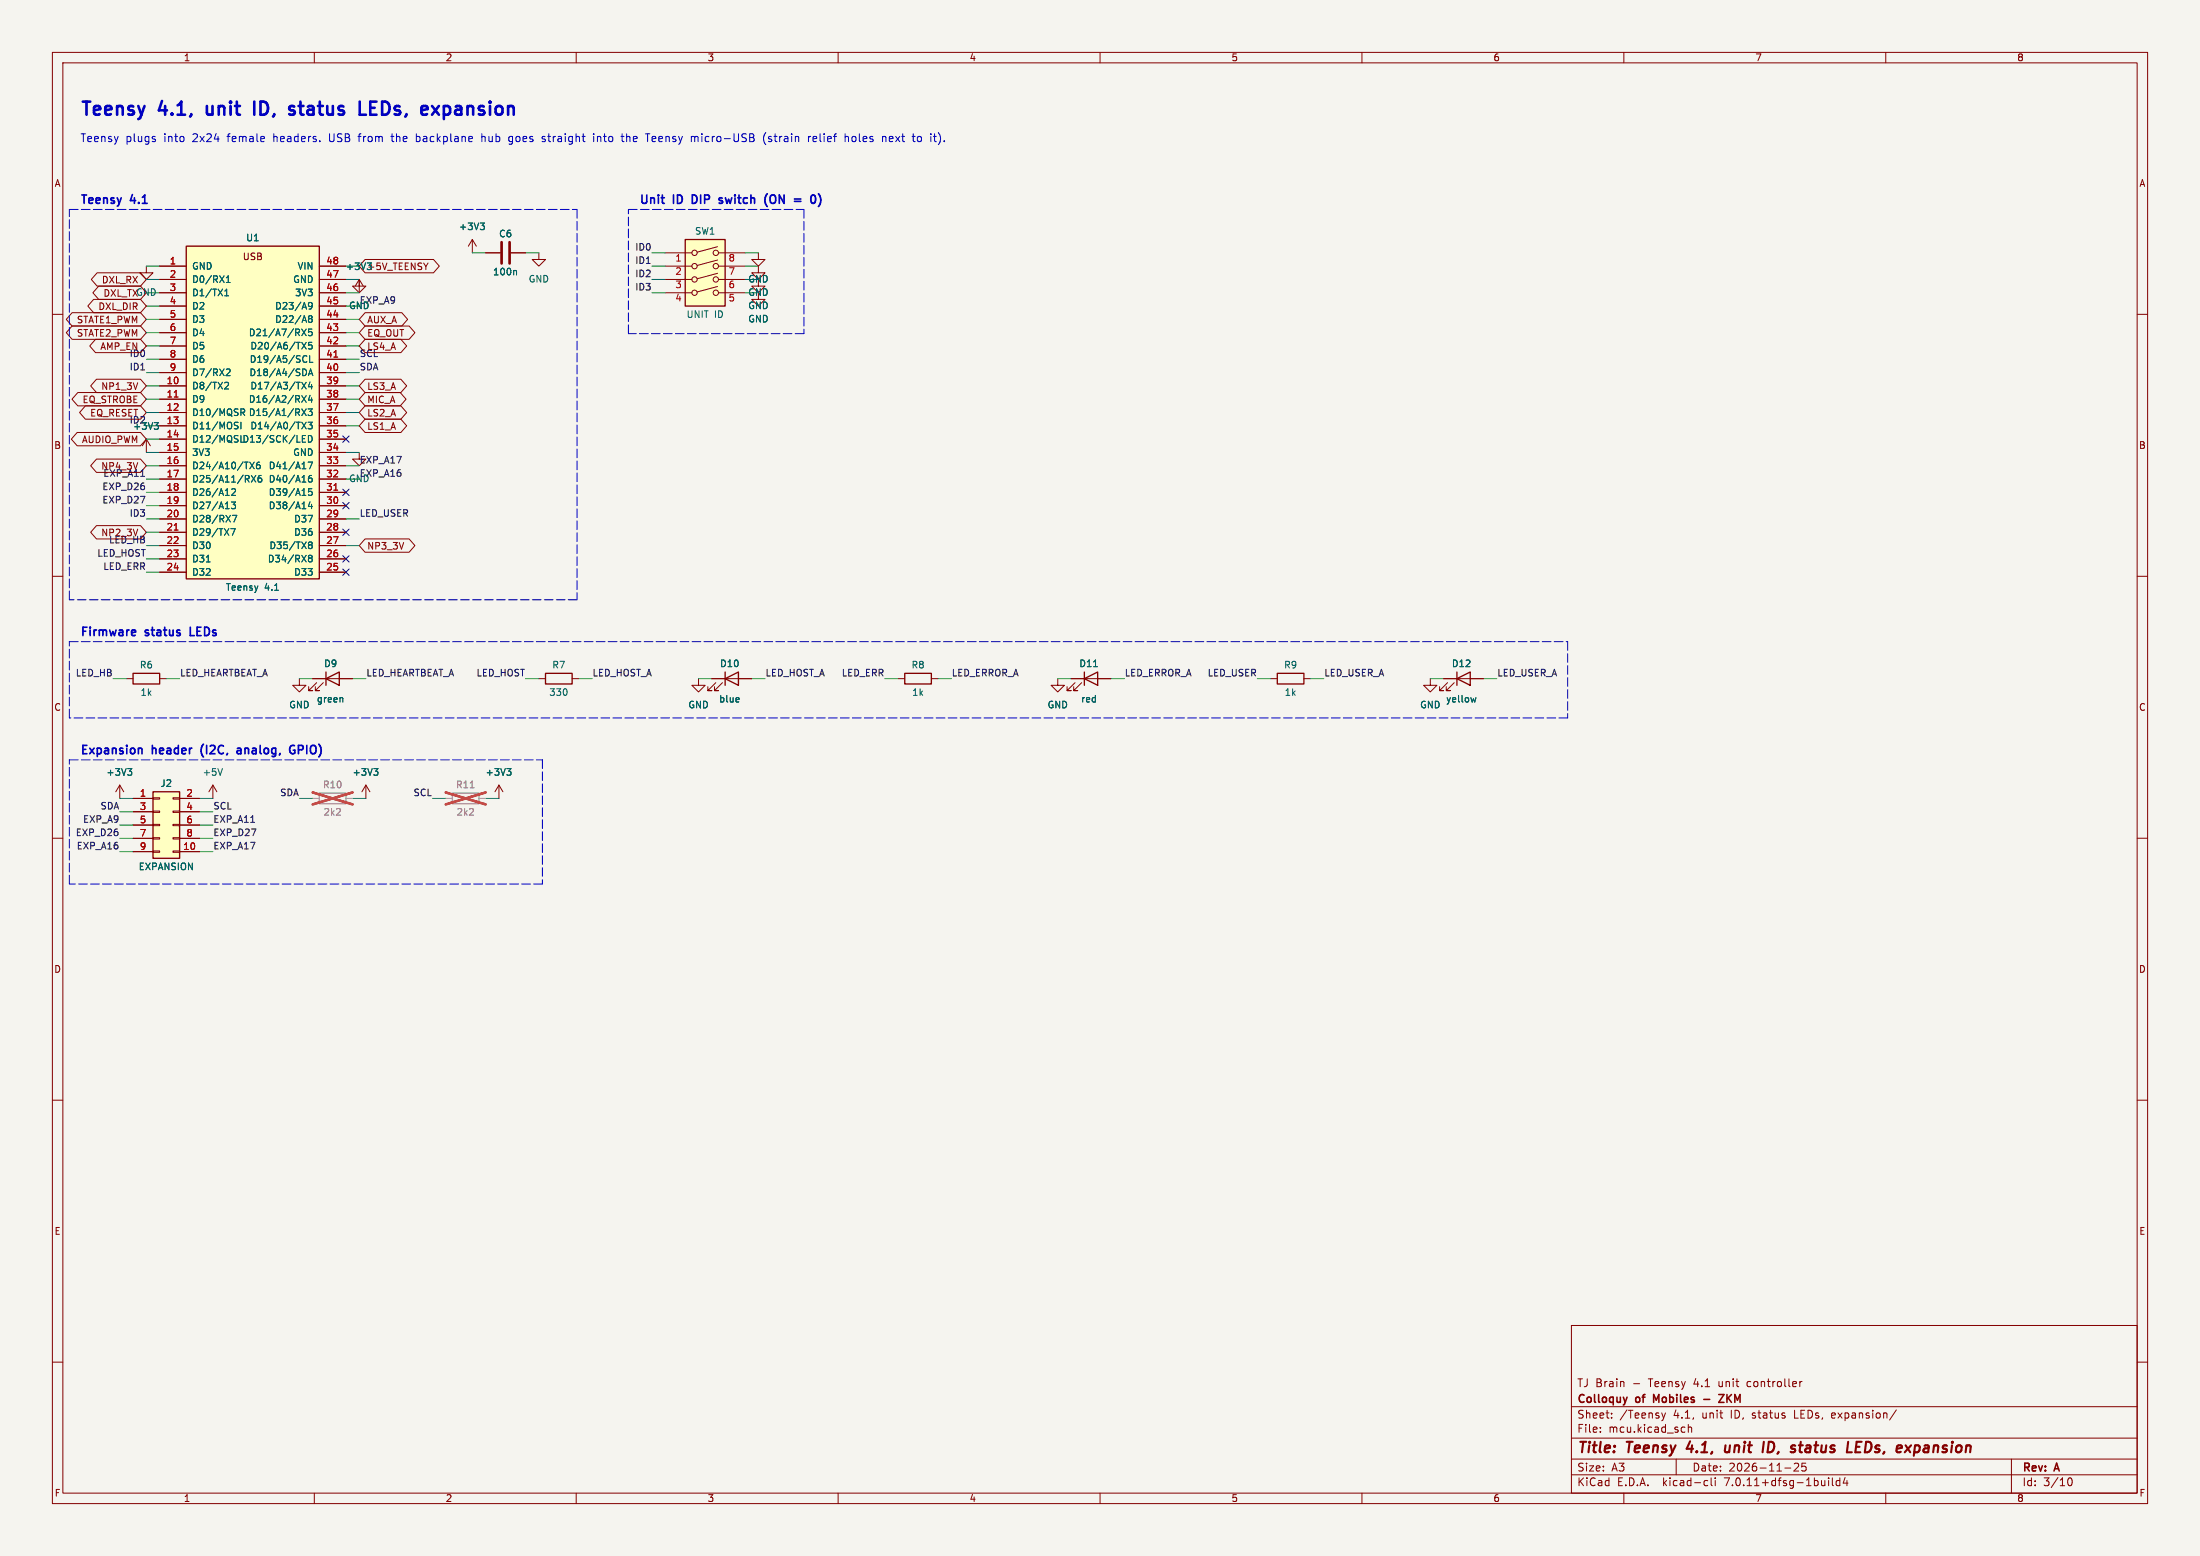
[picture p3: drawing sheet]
<svg xmlns="http://www.w3.org/2000/svg" width="420mm" height="297mm" viewBox="0 0 420 297" stroke-linecap="round" stroke-linejoin="round" font-family="sans-serif">
<path d="M0 0h420v297h-420z" fill="#f5f4ef" stroke="#f5f4ef" stroke-width=".19"/>
<g fill="none" stroke="#840000" stroke-width=".19">
<path d="M10 10h400v277h-400zM12 12h396v273h-396zM60 10v2M110 10v2M160 10v2M210 10v2M260 10v2M310 10v2M360 10v2M10 60h2M13.8 59.7h13l1.1 1.3-1.1 1.2h-13l-1.1-1.2zM17.9 57.1h8.9l1.1 1.3-1.1 1.3h-8.9l-1.1-1.3z"/>
<path d="M18.5 52.1h8.3l1.1 1.2-1.1 1.3h-8.3l-1.1-1.3zM18.8 54.6h8l1.1 1.3-1.1 1.3h-8l-1.1-1.3zM27.9 50.8v1.3h1.3l-1.3 1.2-1.2-1.2h1.2M30.5 50.8h5.1M30.5 53.3h5.1M30.5 55.9h5.1M30.5 58.4h5.1M61 50.8h5M61 53.3h5M61 55.9h5M61 58.4h5M68.6 53.3v1.3h1.2l-1.2 1.3-1.3-1.3h1.3"/>
<path d="M68.6 53.3l-.8 1.3M68.6 53.3v2.6M68.6 53.3l.7 1.3M69.7 59.7h7l1.1 1.3-1.1 1.2h-7l-1.1-1.2zM69.7 49.5h13.1l1.1 1.3-1.1 1.3h-13.1l-1.1-1.3zM90.2 45.7l-.8 1.3M90.2 45.7v2.6M90.2 45.7l.7 1.3M92.7 48.3h2.8M97.5 48.3h2.8M102.9 48.3v1.2h1.2l-1.2 1.3-1.3-1.3h1.3M127 48.3h5.1"/>
<path d="M127 50.8h5.1M127 53.3h5.1M127 55.9h5.1M137 54.7l-3.9 1M137 52.2l-3.9 1M137 49.6l-3.9 1.1M137 47.1l-3.9 1M137.2 48.3h5M137.2 50.8h5M137.2 53.3h5M137.2 55.9h5M144.8 50.8v1.3h1.2l-1.2 1.2-1.3-1.2h1.3"/>
<path d="M144.8 55.9v1.3h1.2l-1.2 1.2-1.3-1.2h1.3M144.8 48.3v1.2h1.2l-1.2 1.3-1.3-1.3h1.3M144.8 53.3v1.3h1.2l-1.2 1.3-1.3-1.3h1.3M408 60h2M13.8 62.2h13l1.1 1.3-1.1 1.3h-13l-1.1-1.3zM14.9 74.9h11.9l1.1 1.3-1.1 1.3h-11.9l-1.2-1.3zM16.3 77.5h10.5l1.1 1.2-1.1 1.3h-10.5l-1.1-1.3zM18.2 64.8h8.6l1.1 1.2-1.1 1.3h-8.6l-1.1-1.3zM18.4 72.4h8.4l1.1 1.3-1.1 1.2h-8.4l-1.1-1.2zM30.5 73.7h5.1M30.5 76.2h5.1M30.5 78.7h5.1"/>
<path d="M30.5 71.1h5.1M30.5 68.6h5.1M30.5 66h5.1M30.5 63.5h5.1M30.5 61h5.1M61 73.7h5M61 76.2h5M61 78.7h5M61 71.1h5M61 68.6h5M61 66h5M61 63.5h5"/>
<path d="M61 61h5M69.7 74.9h6.7l1.1 1.3-1.1 1.3h-6.7l-1.1-1.3zM69.7 72.4h6.8l1.1 1.3-1.1 1.2h-6.8l-1.1-1.2zM69.7 77.5h6.8l1.1 1.2-1.1 1.3h-6.8l-1.1-1.3zM69.7 64.8h6.8l1.1 1.2-1.1 1.3h-6.8l-1.1-1.3zM69.7 62.2h8.4l1.1 1.3-1.1 1.3h-8.4l-1.1-1.3zM14.7 82.5h12.1l1.1 1.3-1.1 1.3h-12.1l-1.1-1.3zM18.4 87.6h8.4l1.1 1.3-1.1 1.3h-8.4l-1.1-1.3zM27.9 83.8l-.7 1.3M27.9 83.8v2.6M27.9 83.8l.8 1.3M30.5 81.3h5.1"/>
<path d="M30.5 83.8h5.1M30.5 86.4h5.1M30.5 88.9h5.1M30.5 91.4h5.1M30.5 94h5.1M30.5 96.5h5.1M30.5 99.1h5.1M61 81.3h5M61 83.8h5M61 86.4h5M61 88.9h5M61 91.4h5"/>
<path d="M61 94h5M61 96.5h5M61 99.1h5M68.6 86.4v1.2h1.2l-1.2 1.3-1.3-1.3h1.3M69.7 80h6.8l1.1 1.3-1.1 1.3h-6.8l-1.1-1.3zM10 110h2M18.4 100.3h8.4l1.1 1.3-1.1 1.3h-8.4l-1.1-1.3zM30.5 101.6h5.1M30.5 104.1h5.1M30.5 106.7h5.1M30.5 109.2h5.1M61 101.6h5"/>
<path d="M61 104.1h5M61 106.7h5M61 109.2h5M69.7 102.9h8.4l1.1 1.2-1.1 1.3h-8.4l-1.1-1.3zM408 110h2M24.1 129.5h1.3M30.5 129.5h1.2M57.1 129.5v1.3h1.3l-1.3 1.3-1.2-1.3h1.2M59.7 129.5h7.6M60.5 130.3l-1.6 1.5h.8h-.8v-.7M61.7 130.3l-1.5 1.5h.8h-.8v-.7M102.9 129.5h1.2"/>
<path d="M109.2 129.5h1.3M133.3 129.5v1.3h1.3l-1.3 1.3-1.2-1.3h1.2M135.9 129.5h7.6M136.7 130.3l-1.6 1.5h.8h-.8v-.7M137.9 130.3l-1.5 1.5h.8h-.8v-.7M171.4 129.5h1.3M177.8 129.5h1.3M201.9 129.5v1.3h1.3l-1.3 1.3-1.2-1.3h1.2M204.5 129.5h7.6M205.2 130.3l-1.5 1.5h.8h-.8v-.7M206.5 130.3l-1.5 1.5h.7h-.7v-.7M242.6 129.5h1.2"/>
<path d="M248.9 129.5h1.3M273 129.5v1.3h1.3l-1.3 1.3-1.2-1.3h1.2M275.6 129.5h7.6M276.4 130.3l-1.6 1.5h.8h-.8v-.7M277.6 130.3l-1.5 1.5h.8h-.8v-.7M10 160h2M22.9 149.9l-.8 1.2M22.9 149.9v2.5M22.9 149.9l.7 1.2M25.4 152.4h3.8M25.4 154.9h3.8M25.4 157.5h3.8"/>
<path d="M29.2 159.9h1.3v.2h-1.3zM29.2 157.4h1.3v.2h-1.3zM29.2 154.8h1.3v.3h-1.3zM29.2 152.3h1.3v.2h-1.3zM33 159.9h1.3v.2h-1.3zM33 157.4h1.3v.2h-1.3zM33 154.8h1.3v.3h-1.3zM33 152.3h1.3v.2h-1.3zM34.3 152.4h3.8M34.3 154.9h3.8M34.3 157.5h3.8M40.6 149.9l-.7 1.2"/>
<path d="M40.6 149.9v2.5M40.6 149.9l.8 1.2M69.8 149.9l-.7 1.2M69.8 149.9v2.5M69.8 149.9l.8 1.2M95.2 149.9l-.7 1.2M95.2 149.9v2.5M95.2 149.9l.8 1.2M408 160h2M25.4 162.6h3.8M25.4 160h3.8M29.2 162.4h1.3v.3h-1.3z"/>
<path d="M33 162.4h1.3v.3h-1.3zM34.3 162.6h3.8M34.3 160h3.8M10 210h2M408 210h2M10 260h2M300 253h108v32h-108zM408 260h2M300 278.5h108M300 274.5h108M300 268.5h108M305.5 273.2v.2"/>
<path d="M305.5 272.5v.1M307.7 270.5v.2M307.7 269.8v.1M317.2 269.7l.4 1M317.6 270.7l-.4 .5M317.9 269.7l-.3 1M320 278.5v3M321.2 272.4l.5 .1M321.7 273.3l-.5 .1M322.3 272.5l.2-.1 .4 .1v.9M322.3 271.9v1.5M342.7 279.3l-.2 .1"/>
<path d="M343.1 279.3l.3 .3-.1 .3-.9 .9h1M343.6 263.7v1M344 263.7l-.3 .1-.1 .2M344.7 279.3h-.7l-.1 .7 .3-.1h.5l.1 .2-.1 .5-.2 .2-.6-.2M349.7 269.8v.8M350.4 270l-.7 .2M362 269.1l-1.3 1.9M384 278.5v6.5M60 285v2M110 285v2M160 285v2M210 285v2"/>
<path d="M260 285v2M300 281.5h108M310 285v2M325.6 282.6l.4 .1M326 283.5l-.4 .1M326.7 282.1v1.3l.2 .2M327.4 282.1v.1M327.4 282.6v1M340.7 280.2h1.2M349.1 282.1v.1M349.1 282.6v1M349.8 282.1v1.3l.2 .2"/>
<path d="M351.2 282.7l-.4-.1-.3 .3 .2 .6h.5M351.2 282.1v1.5M352.2 282l-.3 1.1h.9M352.6 282.6v1M360 285v2M394.7 282.7l.2-.5 .2-.1a.8 .8 0 0 1 .5 .7 .8 .8 0 0 1-.5 .8l-.2-.2-.2-.4"/>
<circle cx="132.6" cy="55.9" r=".51"/>
<circle cx="132.6" cy="53.3" r=".51"/>
<circle cx="132.6" cy="50.8" r=".51"/>
<circle cx="132.6" cy="48.3" r=".51"/>
<circle cx="136.7" cy="55.9" r=".51"/>
<circle cx="136.7" cy="53.3" r=".51"/>
<circle cx="136.7" cy="50.8" r=".51"/>
<circle cx="136.7" cy="48.3" r=".51"/>
</g>
<path d="M322.6 275.1l-.6 1.4h1.2M329.4 275.9l-.1 1.2a.57 .57 0 0 0 .8-.1M330.3 275.9l-.2 1.3M338.2 275.2h-.5l-.3 2 .8-.1M343.4 275.9h.8M343.8 275.2l-.2 1.7v.2l.4 .1M354.3 276.2h.7M355.4 275.2h-1l-.2 2h.9M365.4 277.1h.8M365.6 276h.7M365.6 275.9l-.3 2" fill="none" stroke="#840000" stroke-width=".4"/>
<path d="M316.2 267.3l-.5-1.1v1.5M325.3 267.1h1.1M328.1 266.2h1l-1 1.5h1" fill="none" stroke="#840000" stroke-width=".3"/>
<g fill="none" stroke="#840000" stroke-width=".25">
<path d="M35.6 47h25.4v63.5h-25.4zM130.8 45.7h7.6v12.7h-7.6zM25.4 128.5h5.1v2.1h-5.1zM62.2 129.5l2.6-1.2v2.5zM62.2 128.3v2.5M104.1 128.5h5.1v2.1h-5.1zM138.4 129.5l2.6-1.2v2.5zM138.4 128.3v2.5M172.7 128.5h5.1v2.1h-5.1zM207 129.5l2.5-1.2v2.5zM207 128.3v2.5M243.8 128.5h5.1v2.1h-5.1z"/>
<path d="M278.1 129.5l2.6-1.2v2.5zM278.1 128.3v2.5M29.2 151.1h5.1v12.7h-5.1z"/>
</g>
<g fill="#ffffc2" stroke="#ffffc2" stroke-width=".19">
<path d="M29.2 151.1h5.1v12.7h-5.1z"/>
<path d="M130.8 45.7h7.6v12.7h-7.6z"/>
<path d="M35.6 47h25.4v63.5h-25.4z"/>
</g>
<g fill="none" stroke="#006464" stroke-width=".19">
<path d="M42.9 56.5h.7M42.9 55.6l.4-.4v1.3M43.2 53.9h.7M43.2 53l.4-.4v1.3M59.6 58.3l-.2 .2h-.4l-.1-.2v-.3l.2-.3h.3l.2 .3a.84 .84 0 0 1-.4 1h-.2M91.7 42.6h.8l-.5 .5M92.2 43.1l.3 .2v.3l-.3 .2M98.4 51.6l.2 .2v.7M43.1 73h.4l.1 .3-.8 .9h.8M43.3 70.5l.4-.1 .2 .4-.8 .9h.8M46 78h.5l.2 .3-.1 .4h-.6M46.3 78.7l.4 .6"/>
<path d="M57.6 78l.9 1.3M57.6 75.5l.9 1.3M57.6 73l.9 1.2M57.6 65.3l.9 1.3M57.6 62.8l.9 1.3M57.9 69l.3 .2 .4-.2M58.1 70.4a.68 .68 0 0 1 .4 .7 .68 .68 0 0 1-.4 .6M58.5 78l-.9 1.3M58.5 75.5l-.9 1.3M58.5 73l-.9 1.2M58.5 65.3l-.9 1.3M58.5 62.8l-.9 1.3"/>
<path d="M58.6 68l-.4-.1-.3 .2M58.8 78h.8l-.4 .5 .3 .2v.5l-.1 .1-.6-.1M58.9 71.7l.4-1.3 .4 1.3M59 71.3h.6M59.1 60.8l-.2-.2 .2-.3h.3l.2 .2-.2 .3M59.1 60.8l-.2 .3v.3l.2 .1h.4l.1-.2v-.2l-.2-.3M59.1 67.9v1.3h.6M59.1 60.8h.3M59.2 75.4l-.3 1h.8M59.2 72.9l-.3 .9h.8M59.5 73.4v.8M59.5 75.9v.9"/>
<path d="M59.5 62.8h-.6v.6l.2-.1 .4 .1 .1 .1-.1 .5-.1 .1-.5-.1M59.5 65.3h-.6v.7l.2-.2 .4 .1 .1 .2-.1 .4-.1 .1-.5-.1M29.5 80.7h.7l-.4 .5M30 81.2l.2 .2v.3l-.2 .2M44.2 95.8h.8l-.5 .5 .4 .1v.6l-.2 .1-.5-.1M44.2 93.4l.5-.1 .3 .4-.8 .9h.8M44.4 98.4h.8l-.5 1.2M45.2 81.3l.2 .2-.2 .4M45.3 80.6l.1 .1M46 80.6v1.3M47.7 88.2l.8 1.3M48 90.7l.8 1.3"/>
<path d="M48.5 88.2l-.8 1.3M48.8 90.7l-.8 1.3M49.6 88.2l-.4 .1a.86 .86 0 0 0 0 1.2l.4-.1 .1-.5-.3-.2-.3 .1-.1 .1M49.9 90.7l-.4 .1a.86 .86 0 0 0 0 1.2l.4-.1 .1-.4-.3-.3-.3 .1-.1 .2M57.6 80.6l.9 1.3M57.7 83.7h.5M57.7 84.4h.6M57.7 83.1h.6M58.5 80.6l-.9 1.3M58.8 88.2h.9l-.6 1.3M58.8 80.6h.8l-.4 .5 .3 .1v.5l-.1 .2-.6-.2M58.9 83.1a.64 .64 0 0 1 .7 .7 .64 .64 0 0 1-.7 .6z"/>
<path d="M59.2 95.8l-.3 .9h.8M59.5 90.7l-.4 .1a.86 .86 0 0 0 0 1.2l.4-.1 .1-.4-.2-.3-.4 .1-.1 .2M59.5 96.3v.8M59.5 93.3h-.6v.6l.2-.1h.4l.1 .2-.1 .4-.1 .2-.5-.2M39.4 107.3h.7M44.1 100.9h.8l-.5 1.3M59.1 104l-.2-.2 .2-.4h.3l.2 .3-.2 .3M59.1 106.5l-.2 .3v.3l.2 .2 .4-.1 .1-.2v-.2l-.2-.3M59.1 106.5l-.2-.2 .2-.3h.3l.2 .2-.2 .3M59.1 104l-.2 .2v.4l.2 .1h.4l.1-.2v-.3l-.2-.2M59.1 106.5h.3M59.1 104h.3"/>
<path d="M65.4 133.2v.8M141 133.2l.1 .3-.6 .1M208.8 127.2h.7M281.8 133.2l-.3 .8-.2-.6M24.4 146.7h.8l-.5 .5M24.9 147.2l.3 .2v.3l-.3 .3M42.5 146.7l-.5 1.3M71.4 146.7h.7l-.4 .5M71.9 147.2l.2 .2v.3l-.2 .3M96.8 146.7h.7l-.4 .5M97.3 147.2l.2 .2v.3l-.2 .3"/>
</g>
<path d="M95.8 46.2v4.1M97.3 46.2v4.1" fill="none" stroke="#840000" stroke-width=".51"/>
<path d="M61 151.4h5v2h-5zM86.4 151.4h5v2h-5z" fill="none" stroke="#9c9b98" stroke-width=".25"/>
<path d="M59.7 152.4h1.3M66 152.4h1.3M85.1 152.4h1.3M91.4 152.4h1.3" fill="none" stroke="#9c9b98" stroke-width=".19"/>
<path d="M89.8 150.4h.7" fill="none" stroke="#939391" stroke-width=".19"/>
<path d="M59.7 151.3l7.6 2.2M67.3 151.3l-7.6 2.2M85.1 151.3l7.6 2.2M92.7 151.3l-7.6 2.2" fill="none" stroke="#eb3a3d" stroke-width=".46"/>
<path d="M33.3 75.8h.7M63.7 68.2h.8M63.7 93.6h.8M33.3 101.2h.7" fill="none" stroke="#a90000" stroke-width=".19"/>
<path d="M26.9 90.9h.7M47.9 157h.7" fill="none" stroke="#0f0f0f" stroke-width=".19"/>
<path d="M48.5 19.4v2.5M71.9 19.4h-1.2v2.5h1.2M39.5 20.2v1.3l.1 .3M55.9 21.1l.4 .3-.1 .4-.3 .1M55.9 20.2l.3 .2M57 20.2h1M68.7 21.9h1.2M70.7 20.6h.8M82.5 20.2l1.3 1.7M83.8 20.2l-1.3 1.7" fill="none" stroke="#0000c2" stroke-width=".5"/>
<g fill="none" stroke="#0000c2" stroke-width=".19">
<path d="M29.5 26.5l.2 .3-.2 .2M29.5 26l.1 .1M68.3 26h.6M74.6 26h.6M74.8 25.5v1.3l.3 .2M79.5 25.5v1.5M79.5 27h.4M79.9 26l-.4 .1M92 25.5v1.5M92.6 26.1l-.4-.1-.2 .2M97.2 26.9l.2 .1h.4M97.8 26.1l-.4-.1-.2 .2"/>
<path d="M97.8 27.3l-.2 .2h-.4M103.6 26.1h.5M103.6 26.5l.5 .1v.2v.2h-.5M113.3 25.5v.2M113.3 26v1M114.1 26v1M114.5 26l-.4 .2M118.6 26h.5M118.8 27h.3M119.6 25.5v1.5M119.8 26l-.2 .2M124.7 26l-.2 .3v.5l.2 .2"/>
<path d="M125.2 26.4l-.7 .1M132.8 26l.4 .1 .1 .2v.7M146.2 25.3a1.72 1.72 0 0 0 0 2.3M147.3 26.1l-.4-.1-.2 .3 .1 .2 .5 .1v.4h-.6M154.8 26l-.3 .1-.2 .2M155.2 26.5l.7-.1-.1-.3-.4-.1-.2 .3 .1 .7h.5M161.9 26.1l.1 .9M163.3 26.2l-.4-.2-.3 .3 .2 .7h.3l.2-.1M169.8 26.5l.7-.1-.1-.3-.4-.1-.2 .3v.7h.6M175.8 26.1l.1 .2-.1 .7M180.3 26.9v.1"/>
</g>
<g fill="none" stroke="#0000c2" stroke-width=".32">
<path d="M132.5 37.2h-.3v1.6h.3M137.9 37.8h-.4l-.2 .2v.2l.6 .2v.3h-.6M146.2 39l.3 .4M146.5 37l-.3 .4M147.4 37.2l-.2 .1a1.02 1.02 0 0 0 .2 1.5M151.7 38h1.2M151.7 38.4h1.2M154.9 37.4l.3-.2 .3 .2M156.2 37a1.83 1.83 0 0 1 0 2.4M36.3 119.7v1.6h.8M25.8 120.3l.1 .3-.8 .2M45.3 142.9l.5-.1 .2 .2"/>
<path d="M46 143.2l-.5 .1a.31 .31 0 0 0-.3 .3 .31 .31 0 0 0 .3 .3l.5-.1M56.2 142.3a.79 .79 0 0 0-.9 .6 .79 .79 0 0 0 .5 1l.5-.2v-.5h-.3"/>
</g>
<g fill="none" stroke="#0000c2" stroke-width=".19" stroke-dasharray="1.7 .6">
<path d="M13.2 40h97M110.2 40v74.5M120 40h33.5M153.5 40v23.7M120 63.7v-23.7M153.5 63.7h-33.5M13.2 114.5v-74.5M110.2 114.5h-97M13.2 137v-14.5M13.2 122.5h286.1M299.3 122.5v14.5M299.3 137h-286.1"/>
<path d="M13.2 145h90.3M103.5 145v23.7M13.2 168.7v-23.7M103.5 168.7h-90.3"/>
</g>
<g fill="none" stroke="#009600" stroke-width=".19">
<path d="M27.9 50.8h2.6M27.9 53.3h2.6M27.9 55.9h2.6M27.9 58.4h2.6M66 53.3h2.6M66 55.9h2.6M90.2 48.3h2.5M100.3 48.3h2.6M124.5 48.3h2.5M124.5 50.8h2.5M124.5 53.3h2.5M124.5 55.9h2.5"/>
<path d="M142.2 48.3h2.6M142.2 50.8h2.6M27.9 71.1h2.6M27.9 78.7h2.6M27.9 76.2h2.6M27.9 73.7h2.6M27.9 68.6h2.6M27.9 66h2.6M27.9 63.5h2.6M27.9 61h2.6M66 71.1h2.6M66 78.7h2.6"/>
<path d="M66 76.2h2.6M66 73.7h2.6M66 68.6h2.6M66 66h2.6M66 63.5h2.6M66 61h2.6M27.9 88.9h2.6M27.9 83.8h2.6M27.9 81.3h2.6M27.9 99.1h2.6M27.9 86.4h2.6M27.9 91.4h2.6"/>
<path d="M27.9 94h2.6M27.9 96.5h2.6M66 88.9h2.6M66 81.3h2.6M66 99.1h2.6M66 86.4h2.6M27.9 101.6h2.6M27.9 104.1h2.6M27.9 109.2h2.6M27.9 106.7h2.6M66 104.1h2.6M21.6 129.5h2.5"/>
<path d="M31.7 129.5h2.6M57.1 129.5h2.6M67.3 129.5h2.5M100.3 129.5h2.6M110.5 129.5h2.5M133.3 129.5h2.6M143.5 129.5h2.5M168.9 129.5h2.5M179.1 129.5h2.5M201.9 129.5h2.6M212.1 129.5h2.5M240 129.5h2.6"/>
<path d="M250.2 129.5h2.5M273 129.5h2.6M283.2 129.5h2.5M22.9 152.4h2.5M22.9 157.5h2.5M22.9 154.9h2.5M38.1 152.4h2.5M38.1 157.5h2.5M38.1 154.9h2.5M57.1 152.4h2.6M67.3 152.4h2.5M82.5 152.4h2.6"/>
<path d="M92.7 152.4h2.5M22.9 160h2.5M22.9 162.6h2.5M38.1 160h2.5M38.1 162.6h2.5"/>
</g>
<path d="M65.4 95.9l1.2 1.2M65.4 93.4l1.2 1.2M65.4 83.2l1.2 1.2M66.6 95.9l-1.2 1.2M66.6 93.4l-1.2 1.2M66.6 83.2l-1.2 1.2M65.4 108.6l1.2 1.2M65.4 106.1l1.2 1.2M65.4 101l1.2 1.2M66.6 108.6l-1.2 1.2M66.6 106.1l-1.2 1.2M66.6 101l-1.2 1.2" fill="none" stroke="#000084" stroke-width=".19"/>
<g font-size="3.5" fill="#0000c2">
<text x="15.2" y="22.2">Teensy</text>
<text x="30.5" y="22.2">4.1,</text>
<text x="40.6" y="22.2">unit</text>
<text x="50.6" y="22.2">ID,</text>
<text x="58.4" y="22.2">status</text>
<text x="72.7" y="22.2">LEDs,</text>
<text x="85.6" y="22.2">expansion</text>
</g>
<g font-size="2.8" fill="#840000">
<text x="301" y="277.9">Title:</text>
<text x="310.6" y="277.9">Teensy</text>
<text x="322.9" y="277.9">4.1,</text>
<text x="330.9" y="277.9">unit</text>
<text x="339" y="277.9">ID,</text>
<text x="345.2" y="277.9">status</text>
<text x="356.6" y="277.9">LEDs,</text>
<text x="367" y="277.9">expansion</text>
</g>
<g font-size="2.2" fill="#0000c2">
<text x="15.2" y="39">Teensy</text>
<text x="25" y="39">4.1</text>
<text x="122" y="39">Unit</text>
<text x="128.6" y="39">ID</text>
<text x="132.8" y="39">DIP</text>
<text x="138.7" y="39">switch</text>
<text x="148" y="39">(ON</text>
<text x="154.3" y="39">=</text>
<text x="15.2" y="121.5">Firmware</text>
<text x="27.8" y="121.5">status</text>
<text x="37" y="121.5">LEDs</text>
<text x="15.2" y="144.1">Expansion</text>
<text x="29.1" y="144.1">header</text>
<text x="39.1" y="144.1">(I2C,</text>
<text x="46.6" y="144.1">analog,</text>
<text x="57.3" y="144.1">GPIO)</text>
</g>
<g font-size="2.1" fill="#0000c2">
<text x="15.2" y="27.2">Teensy</text>
<text x="24" y="27.2">plugs</text>
<text x="31.3" y="27.2">into</text>
<text x="36.9" y="27.2">2x24</text>
<text x="43.7" y="27.2">female</text>
<text x="52.6" y="27.2">headers.</text>
<text x="63.4" y="27.2">USB</text>
<text x="69.2" y="27.2">from</text>
<text x="75.6" y="27.2">the</text>
<text x="80.4" y="27.2">backplane</text>
<text x="93.1" y="27.2">hub</text>
<text x="98.5" y="27.2">goes</text>
<text x="105" y="27.2">straight</text>
<text x="114.9" y="27.2">into</text>
<text x="120.5" y="27.2">the</text>
<text x="125.3" y="27.2">Teensy</text>
<text x="134" y="27.2">micro-USB</text>
<text x="148" y="27.2">(strain</text>
<text x="156.7" y="27.2">relief</text>
<text x="163.9" y="27.2">holes</text>
<text x="171.2" y="27.2">next</text>
<text x="177.2" y="27.2">to</text>
</g>
<g font-size="2.1" fill="#840000">
<text x="301" y="268.2">Colloquy</text>
<text x="301" y="265">TJ Brain</text>
<text x="311.7" y="265">-</text>
<text x="312.4" y="268.2">of</text>
<text x="314.9" y="265">Teensy</text>
<text x="316.3" y="268.2">Mobiles</text>
<text x="323.6" y="265">4.1</text>
<text x="328.5" y="265">unit</text>
<text x="330.1" y="268.2">ZKM</text>
<text x="334.1" y="265">controller</text>
<text x="301" y="273.7">File:</text>
<text x="301" y="271">Sheet:</text>
<text x="307.1" y="273.7">mcu.kicad_sch</text>
<text x="309.2" y="271">/Teensy</text>
<text x="319.5" y="271">4.1,</text>
<text x="325.1" y="271">unit</text>
<text x="330.7" y="271">ID,</text>
<text x="334.9" y="271">status</text>
<text x="343.1" y="271">LEDs,</text>
<text x="350.4" y="271">expansion/</text>
<text x="301" y="281.1">Size:</text>
<text x="307.6" y="281.1">A3</text>
<text x="323" y="281.1">Date:</text>
<text x="330" y="281.1">2026-11-25</text>
<text x="386" y="281.3">Rev:</text>
<text x="392.4" y="281.3">A</text>
<text x="301" y="283.9">KiCad</text>
<text x="308.7" y="283.9">E.D.A.</text>
<text x="317.6" y="283.9">kicad-cli</text>
<text x="329.5" y="283.9">7.0.11+dfsg-1build4</text>
<text x="386" y="283.9">Id:</text>
<text x="390.1" y="283.9">3/10</text>
</g>
<g font-size="1.8" fill="#840000">
<text x="35" y="11.9">1</text>
<text x="85" y="11.9">2</text>
<text x="135" y="11.9">3</text>
<text x="185" y="11.9">4</text>
<text x="235" y="11.9">5</text>
<text x="285" y="11.9">6</text>
<text x="335" y="11.9">7</text>
<text x="385" y="11.9">8</text>
<text x="10.3" y="35.9">A</text>
<text x="408.3" y="35.9">A</text>
<text x="46.2" y="49.9">USB</text>
<text x="18.7" y="59.4">DXL_DIR</text>
<text x="19.4" y="54.3">DXL_RX</text>
<text x="19.7" y="56.8">DXL_TXGND</text>
<text x="14.6" y="64.5">STATE2_PWM</text>
<text x="14.6" y="61.9">STATE1_PWM</text>
<text x="70" y="64.5">EQ_OUT</text>
<text x="70" y="61.9">AUX_A</text>
<text x="19.1" y="67">AMP_EN</text>
<text x="70" y="67">LS4_A</text>
<text x="15.7" y="77.2">EQ_STROBE</text>
<text x="19.2" y="74.6">NP1_3V</text>
<text x="70" y="77.2">MIC_A</text>
<text x="70" y="74.6">LS3_A</text>
<text x="17.1" y="79.7">EQ_RESET</text>
<text x="70" y="79.7">LS2_A</text>
<text x="70" y="82.2">LS1_A</text>
<text x="10.3" y="85.9">B</text>
<text x="15.5" y="84.8">AUDIO_PWM</text>
<text x="408.2" y="85.9">B</text>
<text x="70" y="105.1">NP3_3V</text>
<text x="10.3" y="135.9">C</text>
<text x="408.2" y="135.9">C</text>
<text x="10.3" y="185.9">D</text>
<text x="408.2" y="185.9">D</text>
<text x="10.3" y="235.9">E</text>
<text x="408.3" y="235.9">E</text>
<text x="10.3" y="285.9">F</text>
<text x="35" y="286.9">1</text>
<text x="85" y="286.9">2</text>
<text x="135" y="286.9">3</text>
<text x="185" y="286.9">4</text>
<text x="235" y="286.9">5</text>
<text x="285" y="286.9">6</text>
<text x="335" y="286.9">7</text>
<text x="385" y="286.9">8</text>
<text x="408.3" y="285.9">F</text>
</g>
<g font-size="1.8" fill="#006464">
<text x="46.9" y="46.3">U1</text>
<text x="87.5" y="44.1">+3V3</text>
<text x="95.2" y="45.5">C6</text>
<text x="132.6" y="45">SW1</text>
<text x="36.6" y="51.7">GND</text>
<text x="56.7" y="51.7">VIN</text>
<text x="65.9" y="51.7">+3V3+5V_TEENSY</text>
<text x="65.9" y="51.7">+3V3</text>
<text x="94" y="52.8">100n</text>
<text x="36.6" y="54.2">D0/RX1</text>
<text x="36.6" y="56.7">D1/TX1</text>
<text x="36.6" y="59.3">D2</text>
<text x="52.4" y="59.3">D23/A9</text>
<text x="55.9" y="54.2">GND</text>
<text x="56.2" y="56.7">3V3</text>
<text x="66.5" y="59.2">GND</text>
<text x="100.8" y="54.1">GND</text>
<text x="142.7" y="56.7">GND</text>
<text x="142.7" y="54.1">GND</text>
<text x="142.7" y="59.2">GND</text>
<text x="36.6" y="61.8">D3</text>
<text x="36.6" y="64.4">D4</text>
<text x="47.4" y="64.4">D21/A7/RX5</text>
<text x="52.4" y="61.8">D22/A8</text>
<text x="131" y="60.9">UNIT</text>
<text x="136.4" y="60.9">ID</text>
<text x="142.7" y="61.7">GND</text>
<text x="36.6" y="66.9">D5</text>
<text x="36.6" y="69.4">D6</text>
<text x="36.6" y="72">D7/RX2</text>
<text x="47.5" y="72">D18/A4/SDA</text>
<text x="47.6" y="69.4">D19/A5/SCL</text>
<text x="47.7" y="66.9">D20/A6/TX5</text>
<text x="36.6" y="74.5">D8/TX2</text>
<text x="36.6" y="77.1">D9</text>
<text x="47.4" y="77.1">D16/A2/RX4</text>
<text x="47.7" y="74.5">D17/A3/TX4</text>
<text x="24.7" y="80.9">ID2</text>
<text x="25.3" y="82.2">+3V3</text>
<text x="36.6" y="79.6">D10/MQSR</text>
<text x="36.6" y="82.1">D11/MOSI</text>
<text x="47.4" y="79.6">D15/A1/RX3</text>
<text x="47.7" y="82.1">D14/A0/TX3</text>
<text x="36.6" y="84.7">D12/MQSL D13/SCK/LED</text>
<text x="36.6" y="87.2">3V3</text>
<text x="36.6" y="89.8">D24/A10/TX6</text>
<text x="51.2" y="89.8">D41/A17</text>
<text x="55.9" y="87.2">GND</text>
<text x="36.6" y="92.3">D25/A11/RX6</text>
<text x="36.6" y="94.8">D26/A12</text>
<text x="51.2" y="94.8">D39/A15</text>
<text x="51.2" y="92.3">D40/A16</text>
<text x="36.6" y="97.4">D27/A13</text>
<text x="36.6" y="99.9">D28/RX7</text>
<text x="51.2" y="97.4">D38/A14</text>
<text x="56.1" y="99.9">D37</text>
<text x="36.6" y="102.5">D29/TX7</text>
<text x="36.6" y="105">D30</text>
<text x="36.6" y="107.5">D31</text>
<text x="51" y="107.5">D34/RX8</text>
<text x="51.3" y="105">D35/TX8</text>
<text x="56.1" y="102.5">D36</text>
<text x="36.6" y="110.1">D32</text>
<text x="43" y="113">Teensy</text>
<text x="50.5" y="113">4.1</text>
<text x="56.1" y="110.1">D33</text>
<text x="26.6" y="127.8">R6</text>
<text x="61.8" y="127.5">D9</text>
<text x="105.3" y="127.8">R7</text>
<text x="137.4" y="127.5">D10</text>
<text x="173.9" y="127.8">R8</text>
<text x="206" y="127.5">D11</text>
<text x="245" y="127.8">R9</text>
<text x="277.1" y="127.5">D12</text>
<text x="26.7" y="133">1k</text>
<text x="55.1" y="135.4">GND</text>
<text x="60.4" y="134.3">green</text>
<text x="104.8" y="133">330</text>
<text x="131.3" y="135.4">GND</text>
<text x="137.2" y="134.3">blue</text>
<text x="174" y="133">1k</text>
<text x="199.9" y="135.4">GND</text>
<text x="206.3" y="134.3">red</text>
<text x="245.2" y="133">1k</text>
<text x="271" y="135.4">GND</text>
<text x="276" y="134.3">yellow</text>
<text x="20.2" y="148.3">+3V3</text>
<text x="38.6" y="148.3">+5V</text>
<text x="67.2" y="148.3">+3V3</text>
<text x="92.6" y="148.3">+3V3</text>
<text x="30.6" y="150.4">J2</text>
<text x="26.4" y="166.3">EXPANSION</text>
</g>
<g font-size="1.8" fill="#0f0f0f">
<text x="121.2" y="47.9">ID0</text>
<text x="121.2" y="50.5">ID1</text>
<text x="121.2" y="53">ID2</text>
<text x="68.6" y="58.1">EXP_A9</text>
<text x="121.2" y="55.5">ID3</text>
<text x="24.7" y="68.2">ID0</text>
<text x="24.7" y="70.8">ID1</text>
<text x="68.6" y="68.2">SCL</text>
<text x="68.6" y="70.8">SDA</text>
<text x="19.2" y="89.9">NP4_3V</text>
<text x="68.6" y="88.6">EXP_A17</text>
<text x="19.5" y="93.6">EXP_D26</text>
<text x="19.6" y="91.1">EXP_A11</text>
<text x="68.6" y="91.1">EXP_A16</text>
<text x="19.5" y="96.2">EXP_D27</text>
<text x="24.7" y="98.7">ID3</text>
<text x="68.6" y="98.7">LED_USER</text>
<text x="18.5" y="106.3">LED_HOST</text>
<text x="19.2" y="102.6">NP2_3V</text>
<text x="20.7" y="103.8">LED_HB</text>
<text x="19.6" y="108.9">LED_ERR</text>
<text x="14.4" y="129.2">LED_HB</text>
<text x="34.3" y="129.2">LED_HEARTBEAT_A</text>
<text x="69.8" y="129.2">LED_HEARTBEAT_A</text>
<text x="90.9" y="129.2">LED_HOST</text>
<text x="113" y="129.2">LED_HOST_A</text>
<text x="146" y="129.2">LED_HOST_A</text>
<text x="160.6" y="129.2">LED_ERR</text>
<text x="181.6" y="129.2">LED_ERROR_A</text>
<text x="214.6" y="129.2">LED_ERROR_A</text>
<text x="230.5" y="129.2">LED_USER</text>
<text x="252.7" y="129.2">LED_USER_A</text>
<text x="285.8" y="129.2">LED_USER_A</text>
<text x="19.1" y="154.6">SDA</text>
<text x="40.6" y="154.6">SCL</text>
<text x="53.4" y="152.1">SDA</text>
<text x="78.8" y="152.1">SCL</text>
<text x="14.4" y="159.7">EXP_D26</text>
<text x="15.8" y="157.1">EXP_A9</text>
<text x="40.6" y="157.1">EXP_A11</text>
<text x="40.6" y="159.7">EXP_D27</text>
<text x="14.6" y="162.2">EXP_A16</text>
<text x="40.6" y="162.2">EXP_A17</text>
</g>
<g font-size="1.8" fill="#a90000">
<text x="32.3" y="50.5">1</text>
<text x="32.3" y="53.1">2</text>
<text x="62.2" y="53.1">47</text>
<text x="62.2" y="50.5">48</text>
<text x="128.8" y="50.2">1</text>
<text x="128.8" y="52.8">2</text>
<text x="139" y="52.8">7</text>
<text x="139" y="50.2">8</text>
<text x="32.3" y="55.6">3</text>
<text x="32.3" y="58.2">4</text>
<text x="62.2" y="58.2">45</text>
<text x="62.2" y="55.6">46</text>
<text x="128.8" y="55.3">3</text>
<text x="128.8" y="57.9">4</text>
<text x="139" y="57.9">5</text>
<text x="139" y="55.3">6</text>
<text x="32.3" y="60.7">5</text>
<text x="32.3" y="63.2">6</text>
<text x="32.3" y="65.8">7</text>
<text x="62.2" y="65.8">42</text>
<text x="62.2" y="63.2">43</text>
<text x="62.2" y="60.7">44</text>
<text x="32.3" y="68.3">8</text>
<text x="32.3" y="70.9">9</text>
<text x="62.2" y="70.9">40</text>
<text x="62.2" y="68.3">41</text>
<text x="31.7" y="73.4">10</text>
<text x="31.7" y="75.9">11</text>
<text x="62.2" y="75.9">38</text>
<text x="62.2" y="73.4">39</text>
<text x="31.7" y="78.5">12</text>
<text x="31.7" y="81">13</text>
<text x="31.7" y="83.6">14</text>
<text x="62.2" y="83.6">35</text>
<text x="62.2" y="81">36</text>
<text x="62.2" y="78.5">37</text>
<text x="31.7" y="86.1">15</text>
<text x="31.7" y="88.6">16</text>
<text x="62.2" y="88.6">33</text>
<text x="62.2" y="86.1">34</text>
<text x="31.7" y="91.2">17</text>
<text x="31.7" y="93.7">18</text>
<text x="62.2" y="93.7">31</text>
<text x="62.2" y="91.2">32</text>
<text x="31.7" y="96.3">19</text>
<text x="31.7" y="98.8">20</text>
<text x="31.7" y="101.3">21</text>
<text x="62.2" y="101.3">28</text>
<text x="62.2" y="98.8">29</text>
<text x="62.2" y="96.3">30</text>
<text x="31.7" y="103.9">22</text>
<text x="31.7" y="106.4">23</text>
<text x="62.2" y="106.4">26</text>
<text x="62.2" y="103.9">27</text>
<text x="31.7" y="109">24</text>
<text x="62.2" y="109">25</text>
<text x="26.6" y="152.1">1</text>
<text x="26.6" y="154.7">3</text>
<text x="35.5" y="152.1">2</text>
<text x="35.5" y="154.7">4</text>
<text x="26.6" y="157.2">5</text>
<text x="26.6" y="159.8">7</text>
<text x="35.5" y="157.2">6</text>
<text x="35.5" y="159.8">8</text>
<text x="26.6" y="162.3">9</text>
<text x="34.9" y="162.3">10</text>
</g>
<text font-size="1.8" fill="#009600" x="66.5" y="92.2">GND</text>
<g font-size="1.8" fill="#939391">
<text x="61.6" y="150.6">R10</text>
<text x="61.7" y="155.9">2k2</text>
<text x="87" y="150.6">R11</text>
<text x="87.1" y="155.9">2k2</text>
</g>
</svg>
